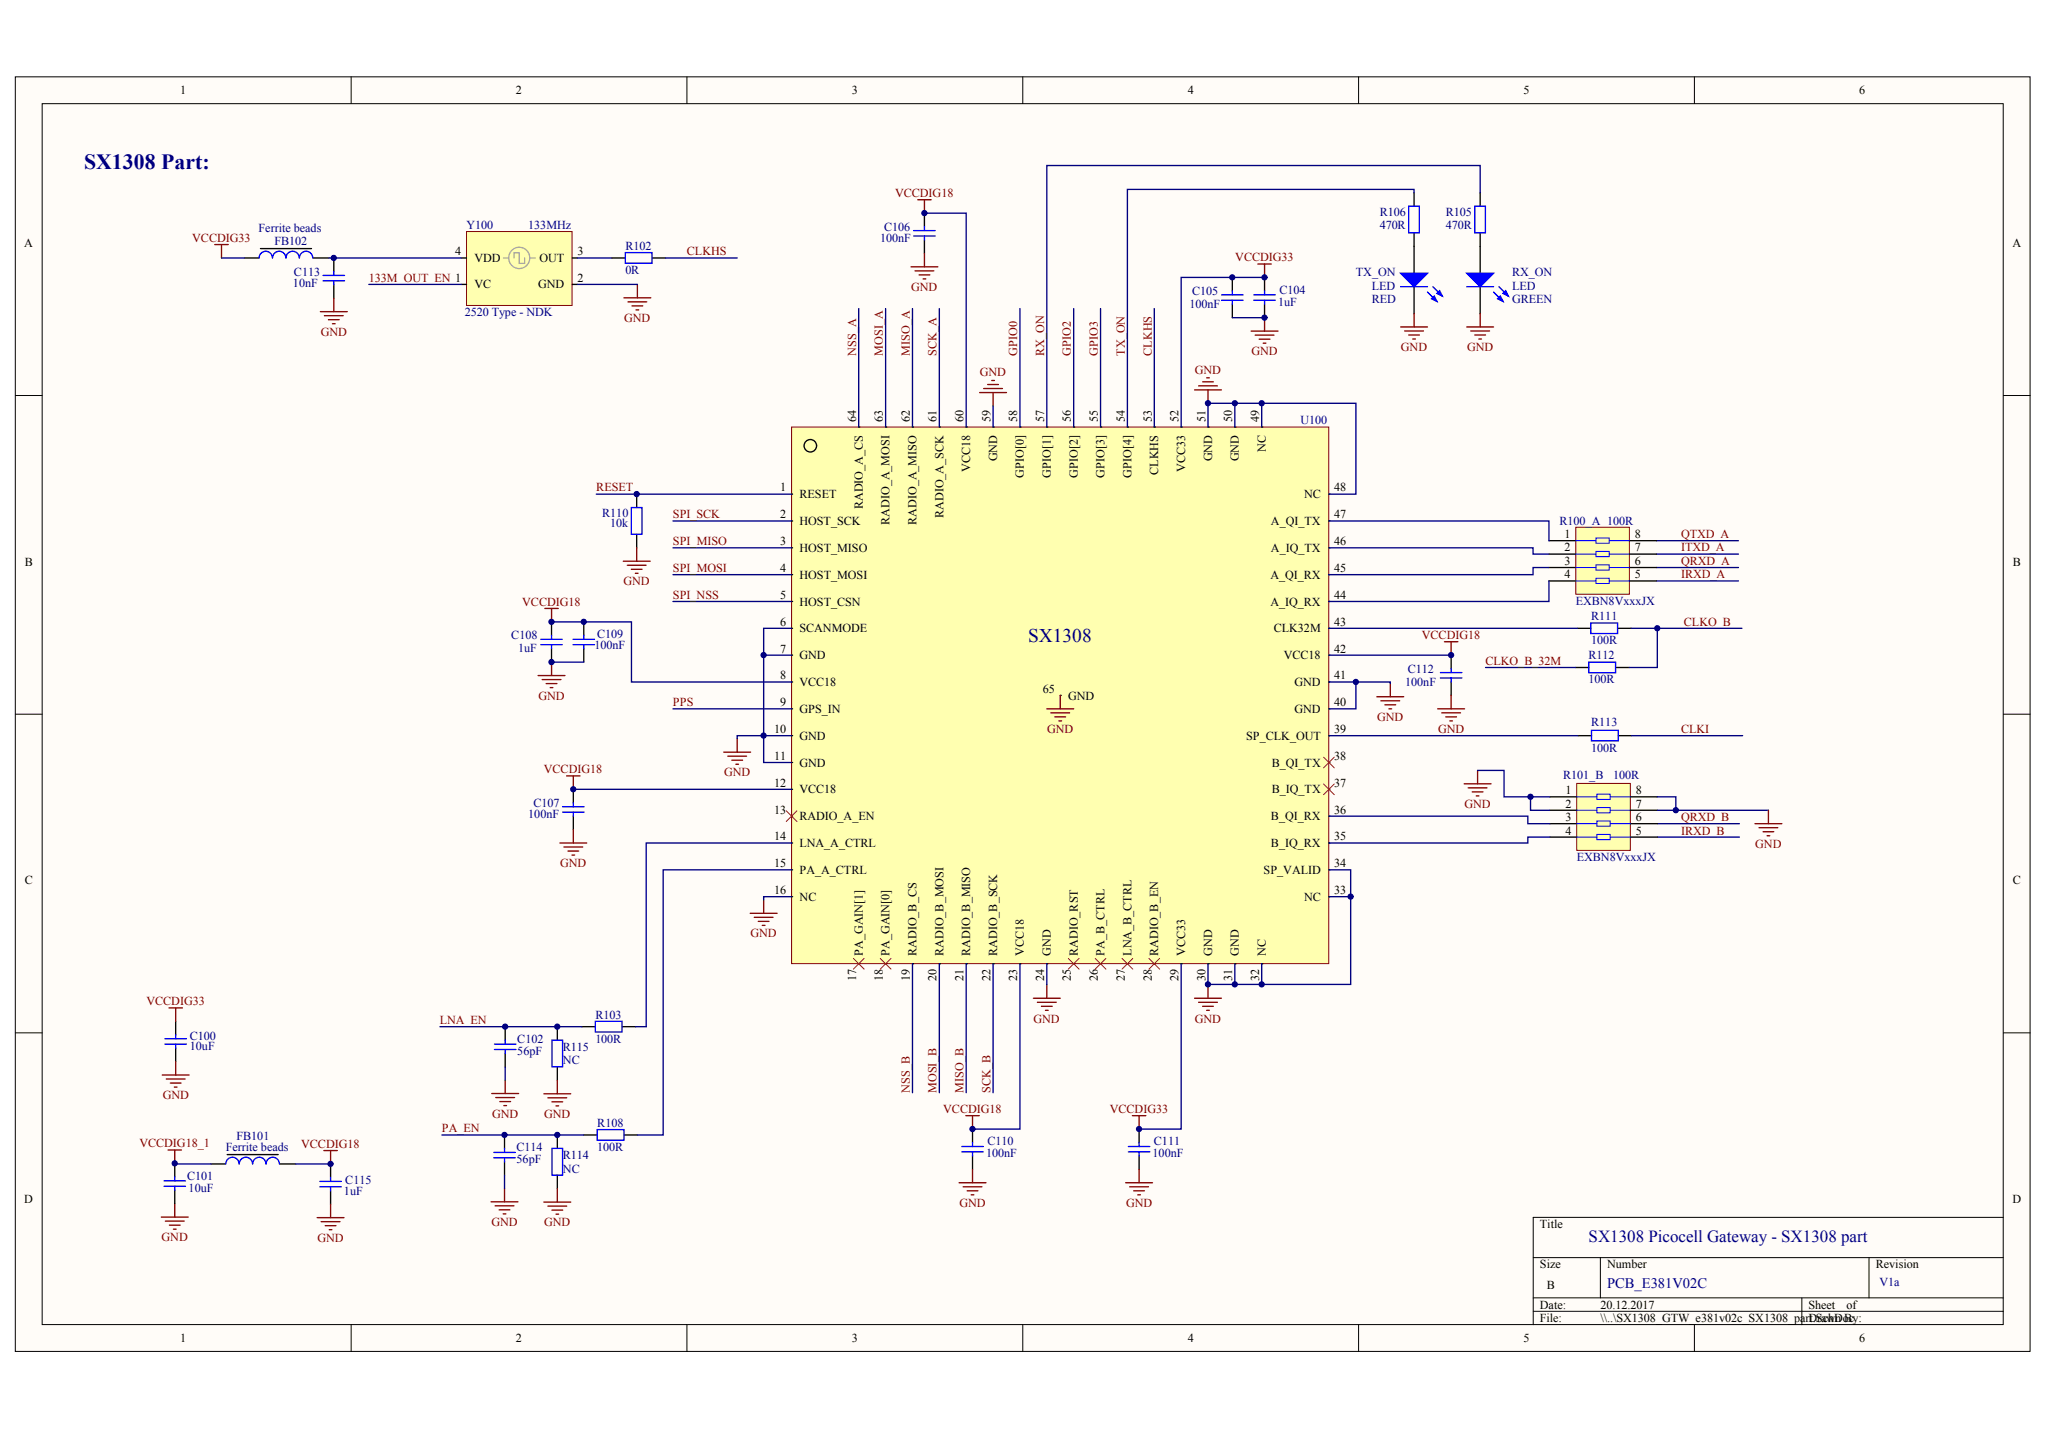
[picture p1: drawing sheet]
<svg xmlns="http://www.w3.org/2000/svg" width="289mm" height="202mm" viewBox="0 0 289 202" stroke-linecap="round" stroke-linejoin="round" font-family="sans-serif">
<g fill="#fffcf8" stroke="#000" stroke-width=".14">
<path d="M2.2 10.8h284.2v179.8h-284.2z"/>
<path d="M5.9 14.6h276.7v172.2h-276.7z"/>
</g>
<g fill="none" stroke="#000" stroke-width=".14">
<path d="M49.5 10.8v3.8M96.9 10.8v3.8M144.3 10.8v3.8M191.7 10.8v3.8M239 10.8v3.8M2.2 55.8h3.7M282.6 55.8h3.8M2.2 100.7h3.7M282.6 100.7h3.8M2.2 145.7h3.7M282.6 145.7h3.8M216.3 177.4h66.3"/>
<path d="M225.8 177.4v5.7M263.7 177.4v5.7M282.6 171.7h-66.3v15.2M49.5 186.9v3.8M96.9 186.9v3.8M144.3 186.9v3.8M191.7 186.9v3.8M216.3 183.1h66.3M216.3 185h66.3M239 186.9v3.8M254.2 183.1v3.8"/>
</g>
<path d="M111.7 60.2h75.8v75.7h-75.8z" fill="#ffffb0" stroke="#800000" stroke-width=".14"/>
<g fill="none" stroke="#000" stroke-width=".19">
<path d="M130.4 30.1v1.9M130.4 33.9v1.8M173.9 39.1v1.9M178.4 39.1v1.9M173.9 42.9v1.9M178.4 42.9v1.9M111.7 69.7h.1M111.7 73.5h.1M111.7 77.3h.1M121.1 60.2h.1M124.9 60.2h.1M128.7 60.2h.1"/>
<path d="M132.5 60.2h.1M136.3 60.2h.1M140.1 60.2h.1M143.9 60.2h.1M147.7 60.2h.1M151.5 60.2h.1M155.3 60.2h.1M159.1 60.2h.1M162.8 60.2h.1M166.6 60.2h.1M170.4 60.2h.1M174.2 60.2h.1"/>
<path d="M178 60.2h.1M187.5 69.7h.1M187.5 73.5h.1M187.5 77.3h.1M77.8 87.7v1.9M77.8 91.5v1.9M82.4 87.7v1.9M82.4 91.5v1.9M111.7 81.1h.1M111.7 84.8h.1M111.7 88.6h.1M111.7 92.4h.1"/>
<path d="M111.7 96.2h.1M111.7 100h.1M149.6 98.1h.1M187.5 81.1h.1M187.5 84.8h.1M187.5 88.6h.1M187.5 92.4h.1M187.5 96.2h.1M187.5 100h.1M204.7 92.4v1.9M204.7 96.2v1.9M80.9 111.3v1.9"/>
<path d="M80.9 115.1v1.9M111.7 103.8h.1M111.7 107.6h.1M111.7 111.3h.1M111.7 115.1h.1M111.7 118.9h.1M187.5 103.8h.1M187.5 107.6h.1M187.5 111.3h.1M187.5 115.1h.1M187.5 118.9h.1M222.6 103.8h1.9"/>
<path d="M228.3 103.8h1.9M111.7 122.7h.1M111.7 126.5h.1M121.1 136h.1M124.9 136h.1M128.7 136h.1M132.5 136h.1M136.3 136h.1M140.1 136h.1M143.9 136h.1M147.7 136h.1M151.5 136h.1"/>
<path d="M155.3 136h.1M159.1 136h.1M162.8 136h.1M166.6 136h.1M170.4 136h.1M174.2 136h.1M178 136h.1M187.5 122.7h.1M187.5 126.5h.1M24.8 144.1v1.9M24.8 147.9v1.8M137.2 159.3v1.9"/>
<path d="M160.7 159.3v1.9M24.7 164.1v1.9M24.7 167.9v1.9M137.2 163.1v1.8M160.7 163.1v1.8"/>
<circle cx="114.3" cy="62.9" r=".88"/>
</g>
<g fill="none" stroke="#000080" stroke-width=".19">
<path d="M130.4 30.1h5.9v30.1M178.4 39.1h-11.8v21.1M121.1 43.5v16.7M124.9 43.5v16.7M128.7 43.5v16.7M132.5 43.5v16.7M140.1 57.3v2.9M162.8 43.5v16.7M170.4 56.9v3.3M173.9 44.8h4.5M84.1 69.7h27.6M94.9 77.3h16.8"/>
<path d="M94.9 73.5h16.8M77.8 93.4h4.6M94.9 81.1h16.8M94.9 84.8h16.8M187.5 92.4h17.2M191.3 96.2h4.8v.2M80.9 111.3h30.8M107.7 103.8v3.8h4M107.7 103.8h-3.7v.4M107.7 103.8h4M128.7 136v18.1M132.5 136v18.1"/>
<path d="M136.3 136v18.1M140.1 136v18.1M143.9 136v23.3h-6.7M147.7 136v2.9M166.6 136v23.3h-5.9M170.4 136v2.9"/>
</g>
<g fill="none" stroke="#00f" stroke-width=".19">
<path d="M128.9 32.5h3M128.9 33.3h3M130.4 32v.5M130.4 33.3v.6M172.3 41.6h3.1M172.3 42.4h3.1M173.9 41v.6M173.9 42.4v.5M176.9 41.6h3M176.9 42.4h3M178.4 41v.6M178.4 42.4v.5"/>
<path d="M76.3 90.2h3M76.3 90.9h3M77.8 89.6v.6M77.8 90.9v.6M80.8 90.2h3.1M80.8 90.9h3.1M82.4 89.6v.6M82.4 90.9v.6M203.2 94.9h3M203.2 95.6h3M204.7 94.3v.6M204.7 95.6v.6"/>
<path d="M79.4 113.8h3M79.4 114.6h3M80.9 113.2v.6M80.9 114.6v.5M224.5 103h3.8v1.5h-3.8zM23.3 146.5h3M23.3 147.3h3M24.8 146v.5M24.8 147.3v.6M23.1 166.6h3.1M23.1 167.3h3.1M24.7 166v.6"/>
<path d="M24.7 167.3v.6M135.7 161.7h3M135.7 162.5h3M137.2 161.2v.5M137.2 162.5v.6M159.2 161.7h3M159.2 162.5h3M160.7 161.2v.5M160.7 162.5v.6"/>
</g>
<g fill="none" stroke="#800000" stroke-width=".19">
<path d="M128.5 37.6h3.8M129.1 38.2h2.6M129.5 28.2h1.9M129.7 38.8h1.5M130.2 39.3h.4M130.4 28.2v1.9M130.4 35.7v1.9M177.5 37.2h1.8M178.4 37.2v1.9M138.2 55.4h3.8M138.8 54.8h2.6M139.3 54.2h1.6"/>
<path d="M139.9 53.7h.4M140.1 55.4v1.9M168.5 55h3.8M169.1 54.4h2.6M169.7 53.9h1.5M170.2 53.3h.4M170.4 55v1.9M176.5 46.7h3.8M177.1 47.3h2.6M177.6 47.8h1.6M178.2 48.4h.4M178.4 44.8v1.9"/>
<path d="M75.9 95.3h3.8M76.5 95.9h2.6M76.9 85.8h1.9M77.1 96.4h1.5M77.6 97h.4M77.8 85.8v1.9M77.8 93.4v1.9M147.7 100h3.8M149.6 98.1v1.9M194.2 98.3h3.8M194.8 98.9h2.7M195.4 99.4h1.5"/>
<path d="M195.9 100h.4M196.1 96.4v1.9M202.8 100h3.8M203.8 90.5h1.9M204.7 90.5v1.9M204.7 98.1v1.9M79 118.9h3.8M79.6 119.5h2.6M80.9 117v1.9M102.1 106.1h3.8M102.7 106.7h2.6M103.2 107.2h1.6"/>
<path d="M103.8 107.8h.4M104 104.2v1.9M148.2 100.6h2.7M148.8 101.1h1.5M149.4 101.7h.4M203.4 100.6h2.6M204 101.1h1.5M204.5 101.7h.4M80.1 120.1h1.5M80.7 120.6h.4M147.7 138.9v1.9M170.4 138.9v1.9"/>
<path d="M22.9 151.6h3.8M23.5 152.2h2.6M23.8 142.2h1.9M24 152.8h1.5M24.6 153.3h.4M24.8 142.2v1.9M24.8 149.7v1.9M136.3 157.4h1.8M137.2 157.4v1.9M145.8 140.8h3.8M146.4 141.4h2.6M146.9 142h1.5"/>
<path d="M147.5 142.5h.4M159.8 157.4h1.8M160.7 157.4v1.9M168.5 140.8h3.8M169.1 141.4h2.6M169.7 142h1.5M170.2 142.5h.4M22.8 171.7h3.7M23.3 172.3h2.7M23.7 162.2h1.9M23.9 172.8h1.5M24.5 173.4h.3"/>
<path d="M24.7 162.2v1.9M24.7 169.8v1.9M158.8 166.8h3.8M159.4 167.4h2.6M159.9 168h1.6M160.5 168.5h.4M160.7 164.9v1.9"/>
</g>
<path d="M65.8 32.7h14.9v10.4h-14.9z" fill="#ffffb0" stroke="#800000" stroke-width=".14"/>
<g fill="none" stroke="#b0a6a6" stroke-width=".19">
<path d="M71 36.4h.8M72.5 36.4v-.7h.8v1.4h.7v-.7M74.8 36.4h.7"/>
<circle cx="73.2" cy="36.4" r="1.5"/>
</g>
<g fill="none" stroke="#000" stroke-width=".19">
<path d="M34.5 36.4h2M36.7 35.1h7.2M44.2 36.4h2.2M47.1 36.4v1.9M65.1 36.4h.7M80.7 36.4h.8M86.3 36.4h1.9M92 36.4h1.9M199.5 27.2v1.9M199.5 32.9v5.6M208.8 27.2v1.9M208.8 32.9v5.6"/>
<path d="M47.1 40.2v1.9M65.1 40.1h.7M80.7 40.1h.8M199.5 40.4v3.8M208.8 40.4v3.8M89.8 69.7v1.9M89.8 75.4v1.9M71.3 144.8v1.9M71.3 148.6v1.9M82.1 144.8h1.9M87.8 144.8h1.9"/>
</g>
<g fill="none" stroke="#00f" stroke-width=".19">
<path d="M40.3 36.4a.95 .95 0 0 0-.9-1 .95 .95 0 0 0-1 1 .94 .94 0 0 0-.9-1 .94 .94 0 0 0-.9 1M42.2 36.4a.94 .94 0 0 0-.9-1 .94 .94 0 0 0-1 1M44.1 36.4a.94 .94 0 0 0-.9-1 .94 .94 0 0 0-1 1M45.6 38.9h3M45.6 39.6h3M47.1 38.3v.6M47.1 39.6v.6M88.2 35.6h3.8v1.5h-3.8zM198.7 29.1h1.5v3.8h-1.5zM208.1 29.1h1.5v3.8h-1.5zM197.6 40.4h3.8M201.4 41.2l1.3 1.3"/>
<path d="M202.1 40.4l1.4 1.4M206.9 40.4h3.8M210.7 41.2l1.3 1.3M211.5 40.4l1.3 1.4M89.1 71.6h1.5v3.8h-1.5zM69.8 147.3h3M69.8 148h3M71.3 146.7v.6M71.3 148v.6M84 144.1h3.8v1.5h-3.8z"/>
</g>
<g fill="none" stroke="#800000" stroke-width=".19">
<path d="M30.3 34.5h1.9M31.2 34.5v1.9M45.2 44h3.8M45.8 44.5h2.6M46.3 45.1h1.5M46.9 45.7h.4M47.1 42.1v1.9M88 42h3.8M88.6 42.6h2.6M89.2 43.1h1.5M89.7 43.7h.4M89.9 40.1v1.9"/>
<path d="M197.6 46.1h3.8M198.2 46.7h2.6M198.7 47.3h1.5M199.3 47.8h.4M199.5 44.2v1.9M206.9 46.1h3.8M207.5 46.7h2.6M208.1 47.3h1.5M208.6 47.8h.4M208.8 44.2v1.9M87.9 79.2h3.8M88.5 79.7h2.7"/>
<path d="M89.8 77.3v1.9M89.1 80.3h1.5M89.6 80.9h.4M79.9 109.5h1.9M80.9 109.5v1.8M105.8 128.8h3.8M106.4 129.4h2.7M107 130h1.5M107.5 130.5h.4M107.7 126.9v1.9M69.4 154.3h3.8M69.9 154.8h2.7"/>
<path d="M70.5 155.4h1.5M71.1 156h.4M71.3 152.4v1.9M135.3 166.8h3.8M135.9 167.4h2.6M136.4 168h1.6M137 168.5h.4M137.2 164.9v1.9"/>
</g>
<g fill="none" stroke="#000080" stroke-width=".19">
<path d="M31.2 36.4h3.3M46.4 36.4h18.7M81.5 36.4h4.8M93.9 36.4h10.1M81.5 40.1h8.4M170.4 56.9h7.6M174.2 56.9v3.3M178 56.9h13.3v12.8h-3.8M178 56.9v3.3M233.7 76.3h11.6M233.7 78.2h11.6M77.8 87.7h11.3v8.5h22.6"/>
<path d="M107.7 92.4h4M111.7 88.6h-4v15.2M187.5 96.2h3.8v3.8h-3.8M233.7 80.1h11.6M233.7 82h11.6M233.8 116.2h11.6M233.8 118.1h11.6M111.7 126.5h-4v.4M170.4 138.9h7.6M174.2 136v2.9M178 136v2.9M187.5 122.7h3v3.8"/>
<path d="M187.5 126.5h3M190.5 126.5v12.4h-12.5"/>
</g>
<g fill="#00f" stroke="#00f" stroke-width=".19">
<path d="M197.6 38.5h3.8l-1.9 1.9z"/>
<path d="M202 42.1l.3-.3 .4 .7z"/>
<path d="M202.7 41.4l.4-.4 .4 .8z"/>
<path d="M206.9 38.5h3.8l-1.9 1.9z"/>
<path d="M211.3 42.1l.4-.3 .3 .7z"/>
<path d="M212 41.4l.4-.4 .4 .8z"/>
</g>
<path d="M186.7 106.8l1.5 1.5M186.7 110.6l1.5 1.5M188.2 106.8l-1.5 1.5M188.2 110.6l-1.5 1.5M154.5 135.2l1.5 1.5M156 135.2l-1.5 1.5M158.3 135.2l1.5 1.5M159.8 135.2l-1.5 1.5" fill="none" stroke="#f00" stroke-width=".14"/>
<path d="M222.3 74.4h7.6v9.4h-7.6z" fill="#ffffb0" stroke="#800000" stroke-width=".14"/>
<path d="M218.5 76.3h3.8M218.5 78.2h3.8M229.9 76.3h3.8M229.9 78.2h3.8M218.5 82h3.8M218.5 80.1h3.8M229.9 82h3.8M229.9 80.1h3.8" fill="none" stroke="#000" stroke-width=".19"/>
<path d="M222.3 78.2h2.9M222.3 76.3h2.9M225.2 77.8h1.8v.7h-1.8zM225.2 79.7h1.8v.7h-1.8zM225.2 75.9h1.8v.7h-1.8zM227 78.2h2.9M227 76.3h2.9M222.3 82h2.9M222.3 80.1h2.9M225.2 81.6h1.8v.7h-1.8zM227 82h2.9M227 80.1h2.9" fill="none" stroke="#00f" stroke-width=".14"/>
<path d="M222.4 110.5h7.6v9.5h-7.6z" fill="#ffffb0" stroke="#800000" stroke-width=".14"/>
<g fill="none" stroke="#000" stroke-width=".19">
<path d="M222.3 94.2h1.8M222.5 88.6h1.9M227.9 94.2h1.9M228.2 88.6h1.9M218.7 112.4h3.7M218.7 118.1h3.7M218.7 116.2h3.7M218.7 114.3h3.7M230 112.4h3.8M230 118.1h3.8M230 116.2h3.8M230 114.3h3.8"/>
<path d="M78.6 144.8v1.9M78.6 150.5v1.9M29.8 164.2h2M32 162.9h7.2M39.5 164.2h2.2M46.6 164.2v1.9M46.6 168v1.9M71.2 160.1v1.9M71.2 163.9v1.9M78.6 160.1v1.9M78.6 165.8v1.9M82.4 160.1h1.9"/>
<path d="M88 160.1h1.9"/>
</g>
<path d="M222.4 114.3h2.9M222.4 112.4h2.9M222.4 118.1h2.9M222.4 116.2h2.9M225.3 113.9h1.9v.8h-1.9zM225.3 115.8h1.9v.8h-1.9zM225.3 117.7h1.9v.7h-1.9zM225.3 112h1.9v.8h-1.9zM227.2 114.3h2.8M227.2 112.4h2.8M227.2 118.1h2.8M227.2 116.2h2.8" fill="none" stroke="#00f" stroke-width=".14"/>
<g fill="none" stroke="#000080" stroke-width=".19">
<path d="M199.5 27.2v-.5h-40.4v33.5M208.8 27.2v-3.9h-61.1v36.9M52 40.1h13.1M143.9 43.5v16.7M151.5 43.5v16.7M155.3 43.5v16.7M187.5 73.5h31v2.8M187.5 77.3h28.8v.9h2.2M94.9 100h16.8M187.5 88.6h35M209.6 94.2h12.7M218.5 82v2.8h-31"/>
<path d="M218.5 80.1h-2.2v1h-28.8M230.1 88.6h15.6M233.8 88.6v5.6h-4M111.7 118.9h-20.5v25.9h-1.5M187.5 115.1h28v1.1h3.2M187.5 103.8h35.1M208.5 108.7h3.7v3.7h6.5M215.9 112.4v1.9h2.8M218.7 118.1h-3.2v.8h-28M230.2 103.8h15.6M233.8 112.4h2.6v1.9M233.8 114.3h15.7"/>
<path d="M111.7 122.7h-18.1v37.4h-3.7M62.1 144.8h20M71.3 150.5v1.9M24.7 164.1v.1h5.1M41.7 164.2h4.9M62.3 160.1h20.1M71.2 165.8v1.8"/>
</g>
<path d="M110.9 114.4l1.5 1.5M112.4 114.4l-1.5 1.5M120.4 135.2l1.5 1.5M121.9 135.2l-1.5 1.5M124.2 135.2l1.5 1.5M125.7 135.2l-1.5 1.5M150.7 135.2l1.5 1.5M152.2 135.2l-1.5 1.5M162.1 135.2l1.5 1.5M163.6 135.2l-1.5 1.5" fill="none" stroke="#f00" stroke-width=".14"/>
<g fill="none" stroke="#00f" stroke-width=".19">
<path d="M224.1 93.4h3.8v1.5h-3.8zM224.4 87.9h3.8v1.5h-3.8zM77.9 146.7h1.5v3.8h-1.5zM84.3 159.3h3.7v1.5h-3.7zM33.7 164.2a.94 .94 0 0 0-.9-1 .94 .94 0 0 0-.9 1M35.6 164.2a.94 .94 0 0 0-.9-1 .94 .94 0 0 0-.9 1M39.4 164.2a.95 .95 0 0 0-.9-1 .95 .95 0 0 0-1 1 .94 .94 0 0 0-.9-1 .94 .94 0 0 0-1 1M45.1 167.4h3.1M45.1 166.7h3.1M46.6 166.1v.6M46.6 167.4v.6M69.7 162.6h3"/>
<path d="M69.7 163.3h3M71.2 162v.6M71.2 163.3v.6M77.9 162h1.5v3.8h-1.5z"/>
</g>
<g fill="none" stroke="#800000" stroke-width=".19">
<path d="M206.6 110.6h3.7M207.1 111.1h2.7M207.7 111.7h1.5M208.3 112.3h.3M208.5 108.7v1.9M247.6 116.2h3.8M248.2 116.8h2.6M248.7 117.3h1.5M249.3 117.9h.4M249.5 114.3v1.9M76.7 154.3h3.8M77.3 154.9h2.7"/>
<path d="M77.9 155.4h1.5M78.4 156h.4M78.6 152.4v1.9M44.7 171.8h3.8M45.3 172.3h2.7M45.7 162.3h1.9M45.9 172.9h1.5M46.4 173.5h.4M46.6 162.3v1.9M46.6 169.9v1.9M69.3 169.5h3.8M69.9 170.1h2.6"/>
<path d="M70.4 170.7h1.5M71 171.2h.4M71.2 167.6v1.9M76.7 169.6h3.8M77.3 170.1h2.7M77.9 170.7h1.5M78.4 171.3h.4M78.6 167.7v1.9"/>
</g>
<g fill="#000080" stroke="#000080" stroke-width=".14">
<circle cx="24.6" cy="164.1" r=".37"/>
<circle cx="46.6" cy="164.2" r=".37"/>
<circle cx="47.1" cy="36.4" r=".37"/>
<circle cx="71.2" cy="160.1" r=".37"/>
<circle cx="71.3" cy="144.8" r=".37"/>
<circle cx="77.8" cy="93.4" r=".37"/>
<circle cx="77.8" cy="87.7" r=".37"/>
<circle cx="78.6" cy="160.1" r=".37"/>
<circle cx="78.6" cy="144.8" r=".37"/>
<circle cx="80.9" cy="111.3" r=".37"/>
<circle cx="82.3" cy="87.7" r=".37"/>
<circle cx="89.8" cy="69.7" r=".37"/>
<circle cx="107.7" cy="103.8" r=".37"/>
<circle cx="107.7" cy="92.4" r=".37"/>
<circle cx="130.4" cy="30.1" r=".37"/>
<circle cx="137.2" cy="159.3" r=".37"/>
<circle cx="160.7" cy="159.3" r=".37"/>
<circle cx="170.4" cy="138.9" r=".37"/>
<circle cx="170.4" cy="56.9" r=".37"/>
<circle cx="173.8" cy="39.1" r=".37"/>
<circle cx="174.2" cy="138.9" r=".37"/>
<circle cx="174.2" cy="56.9" r=".37"/>
<circle cx="178" cy="138.9" r=".37"/>
<circle cx="178" cy="56.9" r=".37"/>
<circle cx="178.4" cy="44.8" r=".37"/>
<circle cx="178.4" cy="39.1" r=".37"/>
<circle cx="190.5" cy="126.5" r=".37"/>
<circle cx="191.3" cy="96.2" r=".37"/>
<circle cx="204.7" cy="92.4" r=".37"/>
<circle cx="215.9" cy="112.4" r=".37"/>
<circle cx="233.8" cy="88.6" r=".37"/>
<circle cx="236.4" cy="114.3" r=".37"/>
</g>
<text font-size="3.1" fill="#000080" x="11.9" y="23.8">SX1308 Part:</text>
<text font-size="2.7" fill="#000080" x="145" y="90.6">SX1308</text>
<text font-size="2.4" fill="#000080" x="224.1" y="175.2">SX1308 Picocell Gateway - SX1308 part</text>
<text font-size="2.1" fill="#000080" x="226.7" y="181.6">PCB_E381V02C</text>
<g font-size="1.7">
<text x="25.4" y="13.3">1</text>
<text x="72.8" y="13.3">2</text>
<text x="120.2" y="13.3">3</text>
<text x="167.6" y="13.3">4</text>
<text x="214.9" y="13.3">5</text>
<text x="262.3" y="13.3">6</text>
<text x="3.4" y="34.8">A</text>
<text x="283.9" y="34.8">A</text>
<text x="64.2" y="36">4</text>
<text x="66.9" y="40.7">VC</text>
<text x="66.9" y="37">VDD</text>
<text x="75.9" y="40.7">GND</text>
<text x="76.1" y="37">OUT</text>
<text x="81.5" y="39.8">2</text>
<text x="81.5" y="36">3</text>
<text x="120.8" y="59.5" transform="rotate(-90 120.8 59.5)">64</text>
<text x="124.6" y="59.5" transform="rotate(-90 124.6 59.5)">63</text>
<text x="128.3" y="59.5" transform="rotate(-90 128.3 59.5)">62</text>
<text x="132.1" y="59.5" transform="rotate(-90 132.1 59.5)">61</text>
<text x="135.9" y="59.5" transform="rotate(-90 135.9 59.5)">60</text>
<text x="139.7" y="59.5" transform="rotate(-90 139.7 59.5)">59</text>
<text x="143.5" y="59.5" transform="rotate(-90 143.5 59.5)">58</text>
<text x="147.3" y="59.5" transform="rotate(-90 147.3 59.5)">57</text>
<text x="151.1" y="59.5" transform="rotate(-90 151.1 59.5)">56</text>
<text x="154.9" y="59.5" transform="rotate(-90 154.9 59.5)">55</text>
<text x="158.7" y="59.5" transform="rotate(-90 158.7 59.5)">54</text>
<text x="162.5" y="59.5" transform="rotate(-90 162.5 59.5)">53</text>
<text x="166.3" y="59.5" transform="rotate(-90 166.3 59.5)">52</text>
<text x="170.1" y="59.5" transform="rotate(-90 170.1 59.5)">51</text>
<text x="173.8" y="59.5" transform="rotate(-90 173.8 59.5)">50</text>
<text x="177.6" y="59.5" transform="rotate(-90 177.6 59.5)">49</text>
<text x="140.7" y="65.1" transform="rotate(-90 140.7 65.1)">GND</text>
<text x="171" y="65.1" transform="rotate(-90 171 65.1)">GND</text>
<text x="174.8" y="65.1" transform="rotate(-90 174.8 65.1)">GND</text>
<text x="178.6" y="63.7" transform="rotate(-90 178.6 63.7)">NC</text>
<text x="110.1" y="69.3">1</text>
<text x="112.8" y="70.3">RESET</text>
<text x="121.7" y="71.8" transform="rotate(-90 121.7 71.8)">RADIO_A_CS</text>
<text x="136.9" y="66.6" transform="rotate(-90 136.9 66.6)">VCC18</text>
<text x="144.5" y="67.4" transform="rotate(-90 144.5 67.4)">GPIO[0]</text>
<text x="148.2" y="67.4" transform="rotate(-90 148.2 67.4)">GPIO[1]</text>
<text x="152" y="67.4" transform="rotate(-90 152 67.4)">GPIO[2]</text>
<text x="155.8" y="67.4" transform="rotate(-90 155.8 67.4)">GPIO[3]</text>
<text x="159.6" y="67.4" transform="rotate(-90 159.6 67.4)">GPIO[4]</text>
<text x="163.4" y="67" transform="rotate(-90 163.4 67)">CLKHS</text>
<text x="167.2" y="66.6" transform="rotate(-90 167.2 66.6)">VCC33</text>
<text x="184" y="70.3">NC</text>
<text x="188.2" y="69.3">48</text>
<text x="110.1" y="73.1">2</text>
<text x="110.1" y="76.9">3</text>
<text x="112.8" y="74.1">HOST_SCK</text>
<text x="112.8" y="77.9">HOST_MISO</text>
<text x="125.5" y="74" transform="rotate(-90 125.5 74)">RADIO_A_MOSI</text>
<text x="129.3" y="74" transform="rotate(-90 129.3 74)">RADIO_A_MISO</text>
<text x="133.1" y="73.1" transform="rotate(-90 133.1 73.1)">RADIO_A_SCK</text>
<text x="179.3" y="74.1">A_QI_TX</text>
<text x="179.3" y="77.9">A_IQ_TX</text>
<text x="188.2" y="73.1">47</text>
<text x="188.2" y="76.9">46</text>
<text x="220.7" y="75.9">1</text>
<text x="220.7" y="77.8">2</text>
<text x="230.6" y="77.8">7</text>
<text x="230.6" y="75.9">8</text>
<text x="3.5" y="79.8">B</text>
<text x="110.1" y="80.7">4</text>
<text x="112.8" y="81.6">HOST_MOSI</text>
<text x="179.2" y="81.6">A_QI_RX</text>
<text x="188.2" y="80.7">45</text>
<text x="220.7" y="81.6">4</text>
<text x="220.7" y="79.7">3</text>
<text x="230.6" y="81.6">5</text>
<text x="230.6" y="79.7">6</text>
<text x="283.9" y="79.8">B</text>
<text x="110.1" y="84.5">5</text>
<text x="110.1" y="88.3">6</text>
<text x="112.8" y="85.4">HOST_CSN</text>
<text x="112.8" y="89.2">SCANMODE</text>
<text x="179.2" y="85.4">A_IQ_RX</text>
<text x="179.7" y="89.2">CLK32M</text>
<text x="188.2" y="84.5">44</text>
<text x="188.2" y="88.3">43</text>
<text x="110.1" y="92.1">7</text>
<text x="110.1" y="95.8">8</text>
<text x="112.8" y="93">GND</text>
<text x="181.1" y="93">VCC18</text>
<text x="188.2" y="92.1">42</text>
<text x="188.2" y="95.8">41</text>
<text x="110.1" y="99.6">9</text>
<text x="112.8" y="96.8">VCC18</text>
<text x="112.8" y="100.6">GPS_IN</text>
<text x="147.1" y="97.7">65</text>
<text x="150.7" y="98.7">GND</text>
<text x="182.6" y="96.8">GND</text>
<text x="182.6" y="100.6">GND</text>
<text x="188.2" y="99.6">40</text>
<text x="109.2" y="103.4">10</text>
<text x="109.2" y="107.2">11</text>
<text x="112.8" y="104.4">GND</text>
<text x="175.8" y="104.4">SP_CLK_OUT</text>
<text x="188.2" y="103.4">39</text>
<text x="188.2" y="107.2">38</text>
<text x="109.2" y="111">12</text>
<text x="112.8" y="108.1">GND</text>
<text x="112.8" y="111.9">VCC18</text>
<text x="179.4" y="108.1">B_QI_TX</text>
<text x="179.4" y="111.9">B_IQ_TX</text>
<text x="188.2" y="111">37</text>
<text x="220.8" y="112">1</text>
<text x="220.8" y="113.9">2</text>
<text x="230.8" y="113.9">7</text>
<text x="230.8" y="112">8</text>
<text x="109.2" y="114.8">13</text>
<text x="109.2" y="118.6">14</text>
<text x="112.8" y="115.7">RADIO_A_EN</text>
<text x="112.8" y="119.5">LNA_A_CTRL</text>
<text x="179.3" y="115.7">B_QI_RX</text>
<text x="179.3" y="119.5">B_IQ_RX</text>
<text x="188.2" y="114.8">36</text>
<text x="188.2" y="118.6">35</text>
<text x="220.8" y="117.7">4</text>
<text x="220.8" y="115.8">3</text>
<text x="230.8" y="117.7">5</text>
<text x="230.8" y="115.8">6</text>
<text x="3.5" y="124.8">C</text>
<text x="109.2" y="122.3">15</text>
<text x="112.8" y="123.3">PA_A_CTRL</text>
<text x="178.3" y="123.3">SP_VALID</text>
<text x="188.2" y="122.3">34</text>
<text x="283.9" y="124.8">C</text>
<text x="109.2" y="126.1">16</text>
<text x="112.8" y="127.1">NC</text>
<text x="184" y="127.1">NC</text>
<text x="188.2" y="126.1">33</text>
<text x="121.7" y="134.8" transform="rotate(-90 121.7 134.8)">PA_GAIN[1]</text>
<text x="125.5" y="134.8" transform="rotate(-90 125.5 134.8)">PA_GAIN[0]</text>
<text x="129.3" y="134.8" transform="rotate(-90 129.3 134.8)">RADIO_B_CS</text>
<text x="133.1" y="134.8" transform="rotate(-90 133.1 134.8)">RADIO_B_MOSI</text>
<text x="136.9" y="134.8" transform="rotate(-90 136.9 134.8)">RADIO_B_MISO</text>
<text x="140.7" y="134.8" transform="rotate(-90 140.7 134.8)">RADIO_B_SCK</text>
<text x="144.5" y="134.8" transform="rotate(-90 144.5 134.8)">VCC18</text>
<text x="148.2" y="134.8" transform="rotate(-90 148.2 134.8)">GND</text>
<text x="152" y="134.8" transform="rotate(-90 152 134.8)">RADIO_RST</text>
<text x="155.8" y="134.8" transform="rotate(-90 155.8 134.8)">PA_B_CTRL</text>
<text x="159.6" y="134.8" transform="rotate(-90 159.6 134.8)">LNA_B_CTRL</text>
<text x="163.4" y="134.8" transform="rotate(-90 163.4 134.8)">RADIO_B_EN</text>
<text x="167.2" y="134.8" transform="rotate(-90 167.2 134.8)">VCC33</text>
<text x="171" y="134.8" transform="rotate(-90 171 134.8)">GND</text>
<text x="174.8" y="134.8" transform="rotate(-90 174.8 134.8)">GND</text>
<text x="178.6" y="134.8" transform="rotate(-90 178.6 134.8)">NC</text>
<text x="120.8" y="138.4" transform="rotate(-90 120.8 138.4)">17</text>
<text x="124.6" y="138.4" transform="rotate(-90 124.6 138.4)">18</text>
<text x="128.3" y="138.4" transform="rotate(-90 128.3 138.4)">19</text>
<text x="132.1" y="138.4" transform="rotate(-90 132.1 138.4)">20</text>
<text x="135.9" y="138.4" transform="rotate(-90 135.9 138.4)">21</text>
<text x="139.7" y="138.4" transform="rotate(-90 139.7 138.4)">22</text>
<text x="143.5" y="138.4" transform="rotate(-90 143.5 138.4)">23</text>
<text x="147.3" y="138.4" transform="rotate(-90 147.3 138.4)">24</text>
<text x="151.1" y="138.4" transform="rotate(-90 151.1 138.4)">25</text>
<text x="154.9" y="138.4" transform="rotate(-90 154.9 138.4)">26</text>
<text x="158.7" y="138.4" transform="rotate(-90 158.7 138.4)">27</text>
<text x="162.5" y="138.4" transform="rotate(-90 162.5 138.4)">28</text>
<text x="166.3" y="138.4" transform="rotate(-90 166.3 138.4)">29</text>
<text x="170.1" y="138.4" transform="rotate(-90 170.1 138.4)">30</text>
<text x="173.8" y="138.4" transform="rotate(-90 173.8 138.4)">31</text>
<text x="177.6" y="138.4" transform="rotate(-90 177.6 138.4)">32</text>
<text x="3.4" y="169.7">D</text>
<text x="217.2" y="173.3">Title</text>
<text x="283.9" y="169.7">D</text>
<text x="217.2" y="178.9">Size</text>
<text x="226.7" y="178.9">Number</text>
<text x="264.6" y="178.9">Revision</text>
<text x="217.2" y="184.6">Date:</text>
<text x="218.2" y="181.8">B</text>
<text x="225.8" y="184.6">20.12.2017</text>
<text x="255.1" y="184.6">Sheet</text>
<text x="260.5" y="184.6">of</text>
<text x="25.4" y="189.3">1</text>
<text x="72.8" y="189.3">2</text>
<text x="120.2" y="189.3">3</text>
<text x="167.6" y="189.3">4</text>
<text x="214.9" y="189.3">5</text>
<text x="217.2" y="186.5">File:</text>
<text x="225.8" y="186.5">\\..\SX1308_GTW_e381v02c_SX1308_part.SchDoc</text>
<text x="255.1" y="186.5">Drawn By:</text>
<text x="262.3" y="189.3">6</text>
</g>
<g font-size="1.7" fill="#800000">
<text x="126.3" y="27.8">VCCDIG18</text>
<text x="27.1" y="34.1">VCCDIG33</text>
<text x="52" y="39.8">133M_OUT_EN 1</text>
<text x="96.9" y="36">CLKHS</text>
<text x="128.6" y="41.1">GND</text>
<text x="174.3" y="36.9">VCCDIG33</text>
<text x="45.2" y="47.4">GND</text>
<text x="88.1" y="45.4">GND</text>
<text x="120.8" y="50.2" transform="rotate(-90 120.8 50.2)">NSS_A</text>
<text x="124.6" y="50.2" transform="rotate(-90 124.6 50.2)">MOSI_A</text>
<text x="128.3" y="50.2" transform="rotate(-90 128.3 50.2)">MISO_A</text>
<text x="132.1" y="50.2" transform="rotate(-90 132.1 50.2)">SCK_A</text>
<text x="138.2" y="53.1">GND</text>
<text x="143.5" y="50.2" transform="rotate(-90 143.5 50.2)">GPIO0</text>
<text x="147.3" y="50.2" transform="rotate(-90 147.3 50.2)">RX_ON</text>
<text x="151.1" y="50.2" transform="rotate(-90 151.1 50.2)">GPIO2</text>
<text x="154.9" y="50.2" transform="rotate(-90 154.9 50.2)">GPIO3</text>
<text x="158.7" y="50.2" transform="rotate(-90 158.7 50.2)">TX_ON</text>
<text x="162.5" y="50.2" transform="rotate(-90 162.5 50.2)">CLKHS</text>
<text x="168.6" y="52.7">GND</text>
<text x="176.6" y="50.1">GND</text>
<text x="197.6" y="49.5">GND</text>
<text x="207" y="49.5">GND</text>
<text x="84.1" y="69.3">RESET</text>
<text x="94.9" y="76.9">SPI_MISO</text>
<text x="94.9" y="73.1">SPI_SCK</text>
<text x="237.2" y="77.8">ITXD_A</text>
<text x="237.2" y="75.9">QTXD_A</text>
<text x="88" y="82.6">GND</text>
<text x="94.9" y="80.7">SPI_MOSI</text>
<text x="237.2" y="81.6">IRXD_A</text>
<text x="237.2" y="79.7">QRXD_A</text>
<text x="73.7" y="85.5">VCCDIG18</text>
<text x="94.9" y="84.5">SPI_NSS</text>
<text x="237.6" y="88.3">CLKO_B</text>
<text x="200.6" y="90.2">VCCDIG18</text>
<text x="209.6" y="93.8">CLKO_B_32M</text>
<text x="76" y="98.7">GND</text>
<text x="94.9" y="99.6">PPS</text>
<text x="194.3" y="101.7">GND</text>
<text x="147.7" y="103.4">GND</text>
<text x="202.9" y="103.4">GND</text>
<text x="237.2" y="103.4">CLKI</text>
<text x="76.7" y="109.1">VCCDIG18</text>
<text x="102.2" y="109.5">GND</text>
<text x="206.6" y="114">GND</text>
<text x="237.2" y="117.7">IRXD_B</text>
<text x="237.2" y="115.8">QRXD_B</text>
<text x="247.6" y="119.6">GND</text>
<text x="79" y="122.3">GND</text>
<text x="105.9" y="132.2">GND</text>
<text x="20.7" y="141.8">VCCDIG33</text>
<text x="62.1" y="144.5">LNA_EN</text>
<text x="145.8" y="144.2">GND</text>
<text x="168.6" y="144.2">GND</text>
<text x="23" y="155.1">GND</text>
<text x="128.3" y="154.1" transform="rotate(-90 128.3 154.1)">NSS_B</text>
<text x="132.1" y="154.1" transform="rotate(-90 132.1 154.1)">MOSI_B</text>
<text x="135.9" y="154.1" transform="rotate(-90 135.9 154.1)">MISO_B</text>
<text x="139.7" y="154.1" transform="rotate(-90 139.7 154.1)">SCK_B</text>
<text x="19.7" y="161.8">VCCDIG18_1</text>
<text x="42.5" y="161.9">VCCDIG18</text>
<text x="62.3" y="159.7">PA_EN</text>
<text x="69.4" y="157.7">GND</text>
<text x="76.8" y="157.7">GND</text>
<text x="133.1" y="157">VCCDIG18</text>
<text x="156.6" y="157">VCCDIG33</text>
<text x="69.3" y="172.9">GND</text>
<text x="76.8" y="173">GND</text>
<text x="135.4" y="170.3">GND</text>
<text x="158.9" y="170.3">GND</text>
<text x="22.8" y="175.1">GND</text>
<text x="44.8" y="175.2">GND</text>
</g>
<g font-size="1.7" fill="#000080">
<text x="36.5" y="32.7">Ferrite beads</text>
<text x="38.7" y="34.5">FB102</text>
<text x="65.8" y="32.3">Y100</text>
<text x="74.5" y="32.3">133MHz</text>
<text x="88.2" y="35.3">R102</text>
<text x="124.2" y="34.2">100nF</text>
<text x="124.7" y="32.5">C106</text>
<text x="194.7" y="32.3">470R</text>
<text x="194.7" y="30.4">R106</text>
<text x="204" y="32.3">470R</text>
<text x="204" y="30.4">R105</text>
<text x="41.3" y="40.5">10nF</text>
<text x="41.5" y="39">C113</text>
<text x="88.2" y="38.7">0R</text>
<text x="168.2" y="41.6">C105</text>
<text x="180.5" y="41.4">C104</text>
<text x="191.3" y="39">TX_ON</text>
<text x="193.5" y="40.9">LED</text>
<text x="213.3" y="39">RX_ON</text>
<text x="213.3" y="40.9">LED</text>
<text x="65.6" y="44.6">2520 Type - NDK</text>
<text x="167.8" y="43.5">100nF</text>
<text x="180.3" y="43.1">1uF</text>
<text x="193.5" y="42.7">RED</text>
<text x="213.3" y="42.7">GREEN</text>
<text x="183.5" y="59.9">U100</text>
<text x="85" y="72.9">R110</text>
<text x="86.1" y="74.4">10k</text>
<text x="220" y="74.1">R100_A 100R</text>
<text x="222.3" y="85.4">EXBN8VxxxJX</text>
<text x="224.5" y="87.4">R111</text>
<text x="72.1" y="90.2">C108</text>
<text x="73.1" y="91.9">1uF</text>
<text x="83.9" y="91.5">100nF</text>
<text x="84.2" y="90">C109</text>
<text x="198.6" y="94.9">C112</text>
<text x="224.1" y="93">R112</text>
<text x="224.5" y="90.8">100R</text>
<text x="198.2" y="96.8">100nF</text>
<text x="224.1" y="96.4">100R</text>
<text x="224.5" y="106.1">100R</text>
<text x="224.5" y="102.3">R113</text>
<text x="75.3" y="113.9">C107</text>
<text x="220.5" y="109.9">R101_B</text>
<text x="227.6" y="109.9">100R</text>
<text x="74.5" y="115.4">100nF</text>
<text x="222.5" y="121.5">EXBN8VxxxJX</text>
<text x="84" y="143.7">R103</text>
<text x="26.8" y="148.2">10uF</text>
<text x="26.8" y="146.7">C100</text>
<text x="73" y="148.8">56pF</text>
<text x="73" y="147.1">C102</text>
<text x="79.4" y="148.2">R115</text>
<text x="84" y="147.1">100R</text>
<text x="79.4" y="150.1">NC</text>
<text x="33.4" y="160.8">FB101</text>
<text x="84.3" y="159">R108</text>
<text x="139.3" y="161.6">C110</text>
<text x="162.8" y="161.6">C111</text>
<text x="26.4" y="166.4">C101</text>
<text x="31.8" y="162.3">Ferrite beads</text>
<text x="48.7" y="167.1">C115</text>
<text x="72.9" y="164.1">56pF</text>
<text x="72.9" y="162.4">C114</text>
<text x="79.4" y="163.5">R114</text>
<text x="79.4" y="165.4">NC</text>
<text x="84.3" y="162.4">100R</text>
<text x="139.1" y="163.2">100nF</text>
<text x="162.6" y="163.2">100nF</text>
<text x="26.6" y="168.1">10uF</text>
<text x="48.5" y="168.6">1uF</text>
<text x="265.2" y="181.3">V1a</text>
</g>
</svg>
